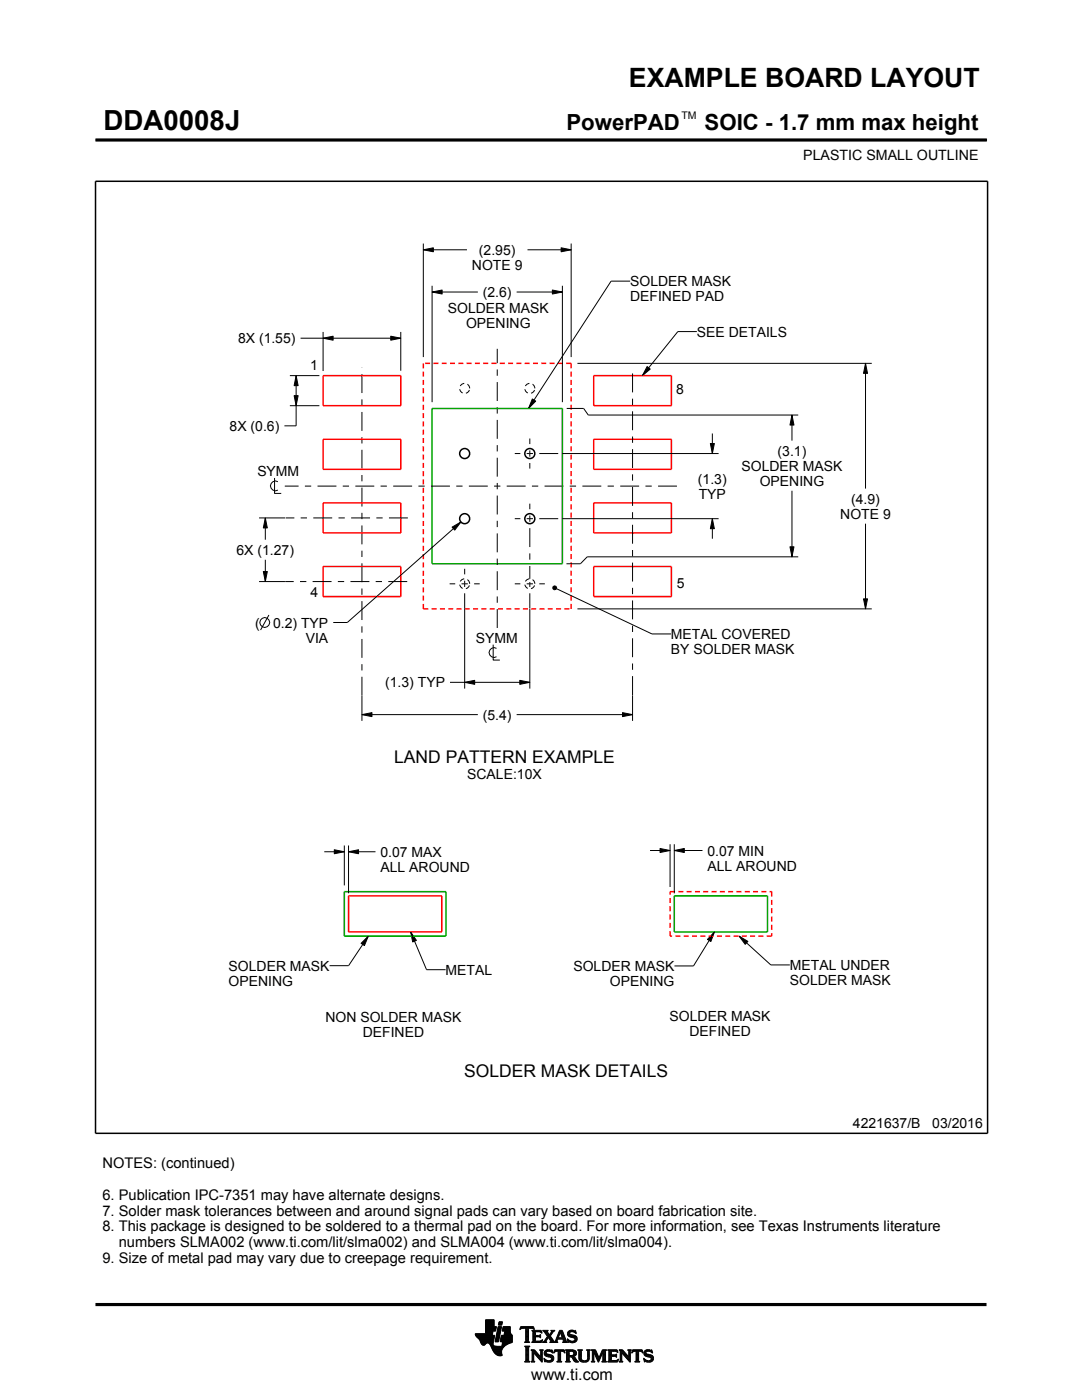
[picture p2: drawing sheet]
<svg xmlns="http://www.w3.org/2000/svg" width="216mm" height="279mm" viewBox="0 0 216 279" stroke-linecap="round" stroke-linejoin="round" font-family="sans-serif">
<g fill="#000">
<path d="M84.5 49.9l2-.4v.8zM86.2 58.3l2-.4v.8zM110.2 57.9l2 .4-2 .4zM112 49.5l2 .4-2 .4zM59.1 75l.4 2h-.8zM64.5 67.5l2-.4v.8zM78 67.1l2 .4-2 .4zM129.1 73.2l.6 .5-1.5 1.3zM172.7 72.5l.4 2h-.8zM58.7 79h.8l-.4 2zM106.2 79.6l.7 .5-1.4 1.4zM141.7 88.5h.8l-.4 2z"/>
<path d="M158 82.8l.4 2h-.8zM52.9 103.4l.4 2h-.8zM52.5 114.1h.8l-.4 2zM90.2 105.2l1.8-1-1.3 1.6zM110.3 117.1l.3-.2 .3 .1 .2 .3-.2 .3-.3 .1-.3-.2zM142.1 103.5l.4 2h-.8zM157.6 109.1h.8l-.4 2zM92.7 136.2l2-.4v.8zM103.7 135.8l2 .4-2 .4zM172.3 119.5h.8l-.4 2zM72.2 142.6l2-.4v.8zM124.2 142.2l2 .4-2 .4z"/>
<path d="M66.7 169.6l2 .4-2 .4zM69.5 170l2-.4v.8zM131.7 169.3l2 .4-2 .4zM134.5 169.7l2-.4v.8zM72 188.3l1.5-1.5-.8 1.9zM81.9 186l1.2 1.7-.8 .3zM142.6 186l-.8 1.9-.6-.4zM147.5 186.8l1.7 1.1-.5 .6z"/>
</g>
<g fill="none" stroke="#000" stroke-width=".2">
<path d="M19.1 27.9h177.7M196.8 27.7v.5M84.5 49.9l2-.4v.8zM84.5 48.6v22.7M84.5 49.9h8.7M86.2 58.3l2-.4v.8zM86.2 57v23.3M86.2 58.3h9.1M103.1 58.3h9.1M105.3 49.9h8.7M110.2 57.9l2 .4-2 .4zM112 49.5l2 .4-2 .4z"/>
<path d="M112.2 57v23.3M114 48.6v22.7M125.7 56.1h-3.8l-16.4 25.4M57.8 75h5.9M58.7 79h.8l-.4 2zM59.1 75l.4 2h-.8zM59.1 75v10h-2.3M60 67.5h20M64.5 67.5l2-.4v.8zM64.5 66.2v7.8M78 67.1l2 .4-2 .4zM80 66.2v7.8"/>
<path d="M106.2 79.6l.7 .5-1.4 1.4zM115.2 72.5h58.8M129.1 73.2l.6 .5-1.5 1.3zM139.1 66.2h-3.8l-7.1 8.8M172.7 72.5l.4 2h-.8zM172.7 72.5v25M54.8 95.4v3.1h1.3M55.5 96.1a.98 .98 0 0 0-1.5 .9 .98 .98 0 0 0 1.5 .8M57.8 81h5.9M112.2 90.5h31.2M113.1 81.5h3.4l.9 1.3h41.9M141.7 88.5h.8l-.4 2z"/>
<path d="M142.1 86.5v4M158 82.8l.4 2h-.8zM158 82.8v5.1M158 97.9v13.2M51.7 116.1h5.2M51.7 103.4h5.2M52.5 114.1h.8l-.4 2zM52.9 103.4l.4 2h-.8zM52.9 103.4v4.3M52.9 111.7v4.4M90.2 105.2l1.8-1-1.3 1.6zM92 104.2l-22.7 20h-2.8"/>
<path d="M110.3 117.1l.3-.2 .3 .1 .2 .3-.2 .3-.3 .1-.3-.2zM111 117.5l19.1 9h3.8M112.2 103.5h31.2M142.1 103.5l.4 2h-.8zM142.1 103.5v4M157.6 109.1h.8l-.4 2zM159.3 111.1h-42.1l-1.4 1.4h-2.8M172.3 119.5h.8l-.4 2zM172.7 104.5v17M53.7 122.7l-1.7 3M72.2 138.9v5M89.8 136.2h15.9"/>
<path d="M92.7 136.2l2-.4v.8zM92.7 121.5v15.9M98.4 128.6v3.1h1.3M99.1 129.4a.98 .98 0 0 0-1.5 .8 .98 .98 0 0 0 1.5 .9M103.7 135.8l2 .4-2 .4zM105.7 121.5v15.9M115.2 121.5h58.8M126.2 138.8v5.1M72.2 142.6l2-.4v.8zM72.2 142.6h23.1M103.1 142.6h23.1M124.2 142.2l2 .4-2 .4z"/>
<path d="M64.7 170h4M66.7 169.6l2 .4-2 .4zM68.7 168.7v8M69.5 170l2-.4v.8zM69.5 168.7v9.6M69.5 170h5.4M129.7 169.7h4M131.7 169.3l2 .4-2 .4zM133.7 168.5v8.5M134.5 169.7l2-.4v.8zM134.5 168.5v9.8M134.5 169.7h5.7"/>
<path d="M72 188.3l1.5-1.5-.8 1.9zM73.5 186.8l-3.9 5.9h-3.8M81.9 186l1.2 1.7-.8 .3zM81.9 186l3.2 7.5h3.8M142.6 186l-.8 1.9-.6-.4zM142.6 186l-4.2 6.8h-3.8M147.5 186.8l1.7 1.1-.5 .6zM147.5 186.8l6.3 5.8h3.8M94.8 266.2h3.5M94.8 266.3h3.5M94.9 266.4h3.3M94.9 266.5h3.8l-.2 1.2"/>
<path d="M94.9 266.5h3.8M95 266.6h3.7M95 266.7h3.7M95.1 266.8h3.6M95.2 266.9h3.4M95.3 267h3.3M95.4 267.1h3.2M95.5 267.2h3.1M95.6 267.3h3M95.7 267.4h2.8M95.7 267.5h2.8M95.7 267.5l.4 .7 .3 .3 .3-.1 .5-.4 .4 .1 .8 1.5"/>
<path d="M95.8 267.6h2.7M95.8 267.7h2.7M95.9 267.8h2.6M95.9 267.9h2.5M95.9 268h2.5M96 268h1.1M96 268.1h1M96.1 268.2h.8M96.1 268.3h.7M96.2 268.4h.6M96.3 268.4h.4M96.9 266.1h1.4"/>
<path d="M96.9 266h1.4M96.9 265.9h1.4M96.9 265.8h1.5M96.9 265.7h1.5M96.9 264.7l2.2 .1-.2 .9h-.5l-.2 .8M96.9 265.6h2M96.9 265.5h2M96.9 265.4h2M96.9 265.3h2.1M96.9 265.2h2.1M96.9 265.1h2.1M96.9 265h2.1"/>
<path d="M96.9 264.9h2.1M96.9 264.8h2.2M96.9 264.6h1.7M96.9 264.5h1.7M96.9 264.4h1.7M96.9 264.3h1.7M96.9 264.2h1.7M96.9 264.1h1.7M96.9 264h1.7M96.9 263.9h1.7M96.9 263.8h1.7M96.9 263.7h1.7"/>
<path d="M96.9 263.6h1.7M96.9 263.5h1.7M96.9 263.4h1.7M97.5 268h.9M97.6 268.1h.8M97.7 268.2h.7M97.7 268.3h.7M97.8 268.4h.6M97.9 268.5h.6M97.9 268.6h.7M98 268.7h1.1M98 268.8h2.6"/>
<path d="M98 268.8h2.5M98.1 268.9h2.3M98.1 269h2.3M98.1 269.1h2.2M98.2 269.2h2.1M98.2 269.2h2M98.2 269.3h2M98.3 269.4h1.9M98.3 269.5h1.8M98.4 269.6h1.7M98.4 269.6l.6 .7 .6 .3 .6-.1-.1-.7M98.4 268v.4l.3 .2 2 .1"/>
<path d="M98.5 269.7h1.6M98.5 267.7l-.1 .3M98.5 269.8h1.6M98.6 269.9h1.5M98.6 264.8v-1.4h-1.7v2.8h-2.1l.2 .5 .7 .8M98.6 270h1.5M98.7 270h1.4M98.8 270.1h1.3M98.8 267.7h.7M98.8 267.6h.7M98.8 267.5h.7M98.9 270.2h1.2"/>
<path d="M98.9 267.4h.7M98.9 267.3h.7M98.9 267.2h.7M98.9 267.1h.7M98.9 267h.7M98.9 270.3h1.3M99 266.9h.6M99 266.9h.7M99 266.8h.7M99 266.7h.7M99 266.6h.7M99 266.5h.7"/>
<path d="M99.1 270.4h1.1M99.1 266.4h.7M99.1 266.3h.7M99.1 266.2h.7M99.1 266.1h.7M99.1 266h.7M99.2 265.9h.7M99.2 265.8h.7M99.2 270.4h1M99.2 265.7h.7M99.2 265.6h.7M99.2 265.5h.7"/>
<path d="M99.3 265.4h.6M99.3 265.4h.7M99.3 265.3h.7M99.3 265.2h.7M99.3 265.1h.7M99.3 265h.7M99.4 270.5h.8M99.4 264.9h.7M99.4 264.8h.7M99.4 264.8h.7l-.6 3h-.7zM99.5 264.4h.6M99.5 264.3h.7"/>
<path d="M99.5 264.2h.7M99.5 264.1h.7M99.5 264h.7M99.5 263.9h.7M99.6 263.8h.7M99.6 263.8h.7l-.2 .7h-.7zM99.8 270.6h.1M99.8 267.7h2.4M99.8 267.6h2.4M99.8 267.5h2.4M99.9 267.4h2.3M99.9 267.3h2.3"/>
<path d="M99.9 267.2h2.3M99.9 267.1h2.3M99.9 267h2.3M99.9 266.9h2.3M100 266.9h2.2M100 266.8h2.2M100 266.7h2.2M100 266.6h2.2M100 266.5h2.2M100.1 268.6h.7M100.2 268.5h.7M100.2 268.4h.8"/>
<path d="M100.2 268.4h.9M100.2 268.3h1M100.2 268.2h1.2M100.2 265.6h1.6M100.2 268.1h1.4M100.2 265.5h1.6M100.2 268h1.6M100.3 265.4h1.5M100.3 268h1.7M100.3 267.9h1.9M100.3 265.3h1.5M100.3 267.8h1.9"/>
<path d="M100.3 265.2h1.5M100.3 265.1h1.5M100.3 265h1.5M100.4 264.9h1.4M100.4 264.8h1.4M100.6 266.5l.1-.8h-.5l.2-.9h1.4l.1 1.1 .3 .6v1.4l-1.3 .6M100.6 266.4h1.5M100.6 266.3h1.4M100.6 266.2h1.4M100.6 266.1h1.3M100.7 266h1.2M100.7 265.9h1.2"/>
<path d="M100.7 265.8h1.1M100.7 265.7h1.1M100.9 268.5l-.6 .6-.2 .7M102.2 266.5h-2.2l-.2 1.1 .1 .2h.4l-.2 .9M103.7 265.3h.1M103.8 265.2h.2M103.8 265h2.8M103.8 264.9h2.7M103.9 264.8h2.6M104.7 267.8h1M104.7 271.8h1.1M104.7 268.7h1"/>
<path d="M104.8 267.7h.7M104.8 271.7h.8M104.9 265.2h.6M104.9 268.9h.6M104.9 267.6h.6M104.9 267.5v-2.3l-.7-.1-.4 .3 .1-.6h2.6l.1 .6-.4-.3-.7 .1v2.3M104.9 267.5l-.2 .3M104.9 267.5h.6M104.9 267.4h.6M104.9 267.3h.6M104.9 267.2h.6M104.9 267.1h.6"/>
<path d="M104.9 267h.6M104.9 266.8h.6M104.9 266.7h.6M104.9 266.6h.6M104.9 266.5h.6M104.9 266.4h.6M104.9 266.3h.6M104.9 266.2h.6M104.9 266.1h.6M104.9 265.9h.6M104.9 265.8h.6M104.9 265.7h.6"/>
<path d="M104.9 265.6h.6M104.9 265.5h.6M104.9 265.4h.6M104.9 265.3h.6M104.9 271.5h.6M104.9 269h.6M104.9 271.4h.6M104.9 271.4v-2.4l-.2-.4h1.1l-.3 .4v2.4M104.9 271.4l-.2 .4h1.1l-.3-.4M104.9 271.3h.6M104.9 271.2h.6M104.9 271.1h.6"/>
<path d="M104.9 271h.6M104.9 270.9h.6M104.9 270.8h.6M104.9 270.6h.6M104.9 270.5h.6M104.9 270.4h.6M104.9 270.3h.6M104.9 270.2h.6M104.9 270.1h.6M104.9 270h.6M104.9 269.9h.6M104.9 269.8h.6"/>
<path d="M104.9 269.6h.6M104.9 269.5h.6M104.9 269.4h.6M104.9 269.3h.6M104.9 269.2h.6M104.9 269.1h.6M105.5 267.5l.2 .3M105.7 267.8h-1M105.9 271.8h.8M105.9 269.4h.8M106.1 269.5h.7M106.1 267.8h2"/>
<path d="M106.1 271.7h.5M106.2 269.6h.7M106.2 271.5h.3M106.2 265.6h1.8M106.2 269.8h.8M106.2 271.4h.3M106.2 269.8l-.3-.4h.8l1.2 1.4M106.2 271.4l-.3 .4h.8l-.2-.4M106.2 271.3h.3M106.2 271.2h.3M106.2 271.1h.3M106.2 271h.3"/>
<path d="M106.2 270.9h.3M106.2 270.8h.3M106.2 270.6h.3M106.2 270.5h.3M106.2 270.4h.3M106.2 270.3h.3M106.2 270.2h.3M106.2 270.1h.3M106.2 270h1M106.2 269.9h.9M106.2 269.8v1.6M106.3 267.7h1.8"/>
<path d="M106.3 265.7h1.8M106.3 267.6h.6M106.3 265.8h.6M106.3 267.5l-.2 .3M106.3 267.5h.5M106.3 267.4h.5M106.3 267.3h.5M106.3 267.2h.5M106.3 267.1h.5M106.3 267h.5M106.3 266.8h.5M106.3 266.7h1.6"/>
<path d="M106.3 266.6h1.6M106.3 266.5h.5M106.3 266.4h.5M106.3 266.3h.5M106.3 266.2h.5M106.3 266.1h.5M106.3 265.9h.5M106.4 265.2h.2M106.5 270h.1M106.5 270v1.4M106.5 265.3h.1M106.6 270.1h.7"/>
<path d="M106.7 270.2h.7M106.8 270.3h.7M106.8 265.9l.1-.1h.7l.6 .2-.2-.5h-1.9l.2 .3v1.7M106.8 265.9v.6h.8l.3-.2v.7l-.3-.2h-.8l.1 .8h.9l.5-.2M106.9 270.4h.7M107 270.5h.7M107.1 270.6h.7M107.2 270.8h1M107.3 270.9h.9M107.4 271h.8M107.5 271.1h.7M107.6 271.2h.6"/>
<path d="M107.6 266.5h.3M107.7 271.3h.5M107.7 269.4h.7M107.7 266.8h.2M107.7 267.6h.5M107.8 266.4h.1M107.8 271.4h.4M107.8 267h.1M107.8 265.8h.3M107.8 269.5h.5M107.9 271.5h.3M107.9 269.6h.3"/>
<path d="M107.9 269.8h.3M107.9 270.6h.3M107.9 270.5h.3M107.9 270.4h.3M107.9 270.3h.3M107.9 270.2h.3M107.9 270.1h.3M107.9 270h.3M107.9 269.9h.3M107.9 269.8v1M108 271.7h.2M108 265.9h.1"/>
<path d="M108 267.5h.2M108.1 271.8h.1M108.1 266.1h.1M108.2 267.4h.1M108.2 269.8l.2-.4h-.7l.2 .4M108.2 269.8v2.1l-1.7-1.9M108.2 267.8h.9M108.3 267.4l-.2 .5-2-.1M108.3 265.6h1M108.5 267.7h.5M108.5 271.1l.2 .7 .2-.1 .6 .2 .7-.2 .3-.6M108.5 271.1h.1"/>
<path d="M108.5 265.7h.7M108.5 271.2h.2M108.6 271.3h.2M108.6 270.1l.2 .5 1.1 .3 .1 .3-.1 .3h-.5l-.9-.4M108.6 270.1h.4M108.6 270h.4M108.6 270.2h.6M108.6 267.6h.4M108.6 271.4h.4M108.6 269.9h.4M108.6 270.3h1M108.6 265.8h.7"/>
<path d="M108.6 271.5h.8M108.6 269.8h.5M108.7 271.7h1.5M108.7 270.4h1.3M108.7 267.5h.3M108.7 271.8h.1M108.7 265.9h.6M108.7 269.6h1.5M108.8 267.4h.3M108.8 270.5h1.5M108.8 266.1h.6M108.8 269.5h1.4"/>
<path d="M108.8 267.3h.4M108.9 266.2h.6M108.9 267.2h.4M108.9 266.3h.6M108.9 270.6h1.5M109 267.1h.3M109 270l.2 .2 1.1 .3 .2 .6M109 270l.1-.3h.4l.8 .3-.1-.6-.2 .1-.6-.1-.6 .2-.2 .5M109 266.4h1M109.1 271.8h.9M109.1 269.4h.7M109.1 267h.9"/>
<path d="M109.1 266.5h.8M109.1 267.8h-.9M109.2 266.8h.8M109.2 266.6h.6M109.2 266.7h.7M109.2 266.7l-.6 1-.4 .1M109.3 270.8h1.1M109.5 267.1h.6M109.6 267.2h.6M109.7 271.5h.7M109.7 267.3h.6M109.7 267.8l.2-.1-.5-.8-.4 .8 .1 .1"/>
<path d="M109.7 267.8h1.6M109.7 266.3h.4M109.7 267.4h.6M109.8 270.9h.7M109.8 266.2h.3M109.8 266.6l.9 1.2 1-2.3h.5l.8 2.1 .3 .2M109.8 267.5h.6M109.9 266.1h.3M109.9 269.8h.4M109.9 267.6h.6M109.9 267.7h.7M109.9 271.4h.5"/>
<path d="M109.9 265.9h.4M110 271h.5M110 265.6h.7M110 265.9l.1-.2-.2-.2h.8l-.9 1.1M110 265.9l-.4 .5-.4-.6 .2-.3h-1.1l.9 1.2M110 271.3h.5M110 265.8h.4M110 271.1h.5M110 271.2h.5M110.1 269.4h.1M110.1 265.7h.4M110.1 269.9h.2"/>
<path d="M110.2 270h.1M110.5 270h.1M110.5 269.9h.2M110.5 269.8h.3M110.6 269.6h2.1M110.6 269.5h2M110.6 269.4h2M110.7 267.7h.5M110.8 267.6h.4M110.9 267.5h.3M110.9 267.4h.3M111 267.3h.3"/>
<path d="M111 267.2h1.8M111 267.1h1.8M111.1 267h.3M111.1 271.8h1M111.1 266.8h.4M111.2 266.7h.3M111.2 267.5v.3h.1M111.2 267.5l.1-.2h1l.1 .2M111.2 266.6h.3M111.3 266.5h.3M111.3 271.7h.6M111.3 266.4h.3"/>
<path d="M111.3 271.5h.6M111.3 267.8h-1.6M111.3 269.8h.6M111.4 266.3h.3M111.4 271.4h.5M111.4 270.1h.5M111.4 270h.5M111.4 269.9h.5M111.4 270.5h.5M111.4 270.4h.5M111.4 270.3h.5M111.4 270.2h.5"/>
<path d="M111.4 271.1h.5M111.4 271h.5M111.4 270.9h.5M111.4 270.8h.5M111.4 270.6h.5M111.4 271.4l-.1-1.7h-.4l-.4 .4 .2-.7h1.9l.1 .7-.4-.4h-.4v1.7M111.4 271.4l-.3 .4h1l-.2-.4M111.4 271.3h.5M111.4 271.2h.5M111.4 266.2h.3M111.4 266.1h.4M111.5 265.9h.9"/>
<path d="M111.5 265.8h.8M111.6 265.7h.7M111.6 265.6h.6M111.8 265.9l.4 1.1h-.8zM111.9 266.1h.5M111.9 266.2h.5M111.9 266.3h.6M112 266.4h.5M112 266.5h.6M112.1 266.6h.5M112.1 266.7h.6M112.1 266.8h.6"/>
<path d="M112.2 267h.5M112.2 267.8h1.1M112.3 267.3h.6M112.3 267.4h.6M112.4 267.5h.6M112.4 267.5v.3h-.2M112.4 269.8h.3M112.4 267.6h.6M112.4 267.7h.7M112.6 269.9h.1M112.6 270h.2M112.8 271.8h1"/>
<path d="M112.8 269.4h1.6M113 269.5h1.7M113 271.7h.7M113 269.6h1.9M113 271.5h.6M113 269.8h.6M113 271.4h.6M113 271.4l-.2 .4h1l-.2-.4M113 271.3h.6M113 271.2h.6M113 271.1h.6M113 271h.6"/>
<path d="M113 270.9h.6M113 270.8h1.5M113 270.6h1.6M113 270.5h1.8M113 270.4h.6M113 270.3h.6M113 270.2h.6M113 270.1h.6M113 270h.6M113 269.9h.6M113 269.8v1.6M113 269.8l-.2-.4h1.5l.6 .2 .1 .5"/>
<path d="M113.2 267.3h.2M113.2 267.4h.3M113.2 266.2l.3 .5 1 .3 .2 .3M113.2 266.2h.5M113.2 266.3h.6M113.2 266.1h.5M113.3 267.5h.3M113.3 267.8h-1.1M113.3 266.4h.9M113.3 265.9h.4M113.3 267.6h.6M113.3 266.5h1.3"/>
<path d="M113.3 267.7h1.6M113.3 265.8h.5M113.3 267.8h.2M113.4 266.6h1.5M113.4 265.7h1.5M113.5 266.7h1.5M113.5 265.6h1.4M113.6 269.9l.1-.2h.5l.3 .4M113.6 269.9v.6M113.7 267.8h1.1M113.8 266.8h1.3M113.8 265.5h.6"/>
<path d="M114 268h.4M114.1 270.9h.6M114.2 271h.6M114.2 271.1h.7M114.3 271.2h.6M114.3 267h.8M114.3 269.8h.7M114.3 270.4h.6M114.4 271.3h.6M114.4 271.3l.4 .5h.7M114.4 271.3l-.3-.4-.5-.1v.6M114.4 270.7l1.1 1.1"/>
<path d="M114.4 270.7h.1M114.4 271.4h.7M114.4 269.9h.6M114.4 270.3h.6M114.5 267.6h.5M114.5 270.2h.5M114.5 270h.5M114.5 265.8h.4M114.5 270.1h.5M114.5 270.1l-.2 .3-.3 .1M114.5 271.5h.7M114.6 271.7h.7"/>
<path d="M114.6 267.1h.6M114.6 267.5h.5M114.7 267.2h.5M114.7 267.4h.5M114.7 265.9h.3M114.7 267.3h.5M114.7 271.8h.8M114.8 266.1h.2M114.9 266.2h.1M114.9 266.2l-.7-.4h-.4l-.1 .2 .1 .3 1.1 .4 .3 .5M114.9 266.2l-.1-.7-.2 .1-.5-.1-.6 .2-.3 .5M115 270.1l-.1 .4-.5 .2"/>
<path d="M115.2 267.2l-.3 .6-.7 .2-.6-.2-.2 .1-.2-.7 .9 .5 .4-.1 .2-.3M115.3 269.4h.9M115.4 269.5h.7M115.5 269.6h.5M115.5 269.8h.5M115.5 269.8v1.4l.4 .5 .6 .2 .6-.1 .4-.3 .1-.5M115.5 271h.5M115.5 270.9h.5M115.5 270.8h.5M115.5 270.6h.5M115.5 270.5h.5M115.5 270.4h.5"/>
<path d="M115.5 270.3h.5M115.5 270.2h.5M115.5 270.1h.5M115.5 270h.5M115.5 269.9h.5M115.5 271.1h.5M115.5 271.2h.5M115.5 271.3h.6M115.6 271.4h.6M115.7 271.5h.8M115.8 271.7h1.5M116 271l.2 .4 .5 .2 .4-.2 .2-.4"/>
<path d="M116 269.8l.2-.4h-.9l.2 .4M116 269.8v1.2M116 271.8h1.1M116.8 271.5h.6M117 269.4h.8M117.1 271.4h.4M117.2 269.5h.5M117.2 271.3h.4M117.2 269.6h.4M117.2 271.2h.4M117.2 271.1h.4M117.3 269.8h.3"/>
<path d="M117.3 271h.3M117.3 270.9h.3M117.3 270.8h.3M117.3 270.6h.3M117.3 270.5h.3M117.3 270.4h.3M117.3 270.3h.3M117.3 270.2h.3M117.3 270.1h.3M117.3 270h.3M117.3 269.9h.3M117.6 269.8l.2-.4h-.8l.2 .3 .1 1.3"/>
<path d="M117.6 269.8v1.2M118 271.8h.7M118 269.4h.8M118.1 269.5h.8M118.1 271.7h.5M118.2 269.6h.7M118.2 271.5h.3M118.2 269.8h.8M118.2 271.4h.3M118.2 271.4l-.2 .4h.7l-.2-.4M118.2 271.3h.3M118.2 271.2h.3"/>
<path d="M118.2 271.1h.3M118.2 271h.3M118.2 270.9h.3M118.2 270.8h.3M118.2 270.6h.3M118.2 270.5h.3M118.2 270.4h.3M118.2 270.3h.3M118.2 270.2h.3M118.2 270.1h.3M118.2 270h.9M118.2 269.9h.8"/>
<path d="M118.2 269.8v1.6M118.6 270.1h.5M118.6 270.2h.6M118.7 270.3h.5M118.7 270.4h.6M118.8 270.5h.5M118.8 270.6h.6M118.9 270.8h.5M118.9 270.9h.6M119 271h.8M119 271.1h.8M119.1 271.2h.6"/>
<path d="M119.1 271.3h.6M119.2 271.4h.4M119.2 271.5h.4M119.3 271.7h.2M119.3 271.8h.2M119.6 270.9h.3M119.6 270.8h.3M119.7 270.6h.3M119.7 270.5h.3M119.8 270.4h.3M119.8 270.3h.3M119.9 270.2h.3"/>
<path d="M119.9 270.1h.3M120 270h.8M120 269.9h.8M120 269.8h.8M120.1 271.8h1M120.1 269.6h.7M120.1 269.5h.8M120.2 269.4h.9M120.2 271.7h.7M120.3 271.5h.5M120.3 271.4h.5M120.3 271.4l-.2 .4h1l-.3-.4"/>
<path d="M120.3 271.4v-1.5l-.9 2-.9-2v1.5M120.3 271.3h.5M120.3 271.2h.5M120.3 271.1h.5M120.3 271h.5M120.3 270.9h.5M120.3 270.8h.5M120.3 270.6h.5M120.3 270.5h.5M120.3 270.4h.5M120.3 270.3h.5M120.3 270.2h.5"/>
<path d="M120.3 270.1h.5M120.8 269.8l.3-.4h-.9l-.7 1.6-.7-1.6h-.8l.2 .4M120.8 269.8v1.6M121.2 271.8h2M121.2 269.4h1.9M121.4 269.5h1.8M121.4 271.7h1.9M121.5 269.6h1.7M121.5 271.5h1.8M121.5 269.8h.5M121.5 271.4h.5M121.5 269.9h.5"/>
<path d="M121.5 269.8v1.6M121.5 269.8l-.3-.4h1.9l.2 .6M121.5 270.3h.5M121.5 270.2h.5M121.5 270.1h.5M121.5 270h.5M121.5 270.9h.5M121.5 270.8h.5M121.5 270.6h1.5M121.5 270.5h1.5M121.5 270.4h1.5M121.5 271.3h.5"/>
<path d="M121.5 271.2h.5M121.5 271.1h.5M121.5 271h.5M122.6 270.4l.4-.2v.7l-.2-.2h-.8v.8h.2M122.9 270.8h.1M122.9 270.3h.1M123 269.8h.3M123.1 271.4h.3M123.2 269.9h.1M123.3 270h.1M123.3 270l-.4-.3h-.8l-.1 .7M123.3 271.3h.1"/>
<path d="M123.4 271.2h.1M123.4 271.2l-.3 .3h-.4M123.4 271.2l-.2 .6h-2l.3-.4M123.5 271.8h.8M123.5 269.4h.7M123.6 269.5h.7M123.7 271.7h.5M123.7 269.6h.7M123.7 271.5h.4M123.7 269.8h.8M123.7 271.4h.4M123.7 271.4l-.2 .4h.8l-.2-.4"/>
<path d="M123.7 271.3h.4M123.7 271.2h.4M123.7 271.1h.4M123.7 271h.4M123.7 270.9h.4M123.7 270.8h.4M123.7 270.6h.4M123.7 270.5h.4M123.7 270.4h.4M123.7 270.3h.4M123.7 270.2h.4M123.7 270.1h.4"/>
<path d="M123.7 270h1M123.7 269.9h.9M123.7 269.8v1.6M124.1 270v1.4M124.1 270h.1M124.2 270.1h.6M124.2 270.2h.7M124.3 270.3h.7M124.4 270.4h.7M124.5 270.5h.7M124.6 270.6h.7M124.7 270.8h1.1"/>
<path d="M124.8 270.9h1M124.9 271h.9M125 271.1h.8M125.1 271.2h.7M125.2 271.3h.6M125.2 269.4h.8M125.3 271.4h.5M125.4 269.5h.5M125.4 271.5h.4M125.4 269.6h.4M125.5 269.8h.3M125.5 269.8l-.1 1-1.2-1.4h-.7l.2 .4"/>
<path d="M125.5 269.9h.3M125.5 270.2h.3M125.5 270.1h.3M125.5 270h.3M125.5 270.4h.3M125.5 270.3h.3M125.5 270.6h.3M125.5 270.5h.3M125.5 271.7h.3M125.6 271.8h.2M125.8 269.8l.2-.4h-.8l.3 .4M125.8 269.8v2.1l-1.7-1.9"/>
<path d="M126 270h.1M126.1 269.9h.1M126.1 269.8h.3M126.1 269.6h2.1M126.2 269.5h2M126.2 269.4h2M126.6 271.8h1.1M126.9 271.7h.6M126.9 271.5h.5M126.9 269.8h.5M126.9 271.4h.5M126.9 270.1h.5"/>
<path d="M126.9 270h.5M126.9 269.9h.5M126.9 270.5h.5M126.9 270.4h.5M126.9 270.3h.5M126.9 270.2h.5M126.9 271.1h.5M126.9 271h.5M126.9 270.9h.5M126.9 270.8h.5M126.9 270.6h.5M126.9 271.4v-1.7h-.5l-.3 .4 .1-.7h1.9l.2 .7-.4-.4h-.5v1.7"/>
<path d="M126.9 271.4l-.3 .4h1.1l-.3-.4M126.9 271.3h.5M126.9 271.2h.5M128 269.8h.3M128.1 269.9h.2M128.2 270h.1M128.4 271.1l.2 .7 .2-.1 .6 .2 .7-.2 .3-.6M128.4 271.1h.1M128.4 271.2h.2M128.5 271.3h.2M128.5 270.1l.1 .4 .5 .3M128.5 270.1h.4"/>
<path d="M128.5 270h.4M128.5 270.2h.6M128.5 271.4h.4M128.5 269.9h.4M128.5 270.3h1M128.5 271.5h.8M128.5 269.8h.5M128.6 271.7h1.5M128.6 270.4h1.3M128.6 271.8h.1M128.6 269.6h1.5M128.7 270.5h1.5"/>
<path d="M128.7 269.5h1.4M128.8 270.6h1.5M128.9 270l.1-.3h.4l.8 .3-.1-.6-.2 .1-.6-.1-.6 .2-.2 .5M128.9 270l.2 .2 1.1 .3 .2 .6M128.9 271.8h1M129 269.4h.7M129.1 270.8l.7 .2 .1 .4-.7 .1-.8-.4M129.2 270.8h1.1M129.6 271.5h.7M129.6 270.9h.8M129.8 269.8h.4M129.8 271.4h.5"/>
<path d="M129.9 271h.5M129.9 271.3h.5M129.9 271.1h.5M129.9 271.2h.5M129.9 269.4h.2M130 269.9h.2M130.1 270h.1"/>
<circle cx="52.8" cy="124.2" r=".98"/>
</g>
<g fill="none" stroke="#000" stroke-width=".3">
<path d="M19.1 36.2h178v190h-178z"/>
<circle cx="92.7" cy="90.5" r="1"/>
<circle cx="105.7" cy="90.5" r="1"/>
<circle cx="92.7" cy="103.5" r="1"/>
<circle cx="105.7" cy="103.5" r="1"/>
</g>
<path d="M19 27.9h177.8M19 260.3h177.8" fill="none" stroke="#000" stroke-width=".63" stroke-linecap="butt"/>
<path d="M64.5 75h15.5v6h-15.5zM118.5 75h15.5v6h-15.5zM64.5 87.7h15.5v6h-15.5zM118.5 87.7h15.5v6h-15.5zM64.5 100.4h15.5v6h-15.5zM64.5 113.1h15.5v6h-15.5zM118.5 113.1h15.5v6h-15.5zM118.5 100.4h15.5v6h-15.5zM69.5 178.8h18.6v7.2h-18.6z" fill="none" stroke="#f00" stroke-width=".3"/>
<path d="M81.3 116.1h-24.4M81.4 103.4h-24.4M72.2 138.8v-65.4M126.2 138.7v-65.2" fill="none" stroke="#000" stroke-width=".2" stroke-dasharray="1.3 1.3 3.8 1.3" stroke-dashoffset="2.5" stroke-linecap="butt"/>
<path d="M84.5 72.5v49M114 72.5h-29.5M84.5 121.5h29.5M114 121.5v-49M133.7 177.9h20.3M154 177.9v8.9M133.7 186.8v-8.9M154 186.8h-20.3" fill="none" stroke="#f00" stroke-width=".3" stroke-dasharray="1 .7" stroke-linecap="butt"/>
<g fill="none" stroke="#000" stroke-width=".2" stroke-dasharray="1.3 1.3 3.8 1.3" stroke-dashoffset=".6" stroke-linecap="butt">
<path d="M99.2 97v28.6M99.2 97v-27.4M99.2 97h-42.4M99.2 97h35.9M105.7 90.5v3M105.7 90.5v-3M105.7 90.5h-3M105.7 90.5h6.5M92.7 116.5h-3M92.7 116.5h3M92.7 116.5v5M92.7 116.5v-3"/>
<path d="M105.7 116.5h-3M105.7 116.5h3M105.7 103.5h-3M105.7 103.5h6.5M105.7 103.5v12M105.7 116.5v4.9M105.7 116.5v-.3M105.7 103.5v-3"/>
</g>
<path d="M86.2 81.5h26v31h-26zM68.7 177.9h20.3v8.9h-20.3zM134.5 178.8h18.6v7.2h-18.6z" fill="none" stroke="#00a600" stroke-width=".3"/>
<path d="M93.7 77.5a1 1 0 0 0-1.4-.9 1 1 0 0 0-.3 1.6 1 1 0 0 0 1.6-.3l.1-.4M106.7 77.5a1 1 0 0 0-1.4-.9 1 1 0 0 0-.3 1.6 1 1 0 0 0 1.6-.3l.1-.4M93.7 116.5a1 1 0 0 0-1.4-.9 1 1 0 0 0-.3 1.6 1 1 0 0 0 1.6-.3l.1-.4M106.7 116.5a1 1 0 0 0-1.4-.9 1 1 0 0 0-.3 1.6 1 1 0 0 0 1.6-.3l.1-.4" fill="none" stroke="#000" stroke-width=".2" stroke-dasharray="1 .7" stroke-linecap="butt"/>
<text font-size="5.5" x="20.6" y="26">DDA0008J</text>
<text font-size="5.3" x="125.5" y="17.4">EXAMPLE BOARD LAYOUT</text>
<g font-size="4.4">
<text x="113" y="26">PowerPAD</text>
<text x="140.6" y="26">SOIC - 1.7 mm max height</text>
</g>
<g font-size="3.5">
<text x="78.7" y="152.2">LAND PATTERN EXAMPLE</text>
<text x="92.6" y="214.9">SOLDER MASK DETAILS</text>
</g>
<text font-size="3.2" x="106" y="275.3">www.ti.com</text>
<g font-size="2.9">
<text x="20.5" y="233.2">NOTES: (continued)</text>
<text x="20.5" y="239.5">6. Publication IPC-7351 may have alternate designs.</text>
<text x="20.5" y="242.6">7. Solder mask tolerances between and around signal pads can vary based on board fabrication site.</text>
<text x="20.5" y="245.8">8. This package is designed to be soldered to a thermal pad on the board. For more information, see Texas Instruments literature</text>
<text x="23.7" y="248.9">numbers SLMA002 (www.ti.com/lit/slma002) and SLMA004 (www.ti.com/lit/slma004).</text>
<text x="20.5" y="252.1">9. Size of metal pad may vary due to creepage requirement.</text>
</g>
<g font-size="2.8">
<text x="160.3" y="32">PLASTIC SMALL OUTLINE</text>
<text x="94.2" y="53.9">NOTE 9</text>
<text x="95.6" y="50.9">(2.95)</text>
<text x="96.3" y="59.3">(2.6)</text>
<text x="125.7" y="57.1">SOLDER MASK</text>
<text x="89.4" y="62.4">SOLDER MASK</text>
<text x="93" y="65.4">OPENING</text>
<text x="125.7" y="60.1">DEFINED PAD</text>
<text x="47.5" y="68.5">8X (1.55)</text>
<text x="139.1" y="67.2">SEE DETAILS</text>
<text x="61.9" y="73.9">1</text>
<text x="134.9" y="78.6">8</text>
<text x="45.8" y="86">8X (0.6)</text>
<text x="51.3" y="95">SYMM</text>
<text x="148" y="93.9">SOLDER MASK</text>
<text x="155.2" y="90.9">(3.1)</text>
<text x="139.3" y="96.5">(1.3)</text>
<text x="139.4" y="99.5">TYP</text>
<text x="151.6" y="96.9">OPENING</text>
<text x="169.8" y="100.5">(4.9)</text>
<text x="167.7" y="103.5">NOTE 9</text>
<text x="47.2" y="110.7">6X (1.27)</text>
<text x="62" y="119.1">4</text>
<text x="135" y="117.3">5</text>
<text x="50.9" y="125.2">(</text>
<text x="54.5" y="125.2">0.2) TYP</text>
<text x="61" y="128.2">VIA</text>
<text x="95" y="128.2">SYMM</text>
<text x="133.9" y="127.5">METAL COVERED</text>
<text x="133.9" y="130.5">BY SOLDER MASK</text>
<text x="76.9" y="137.2">(1.3) TYP</text>
<text x="96.3" y="143.6">(5.4)</text>
<text x="93.2" y="155.4">SCALE:10X</text>
<text x="75.9" y="171">0.07 MAX</text>
<text x="75.9" y="174">ALL AROUND</text>
<text x="141.2" y="170.7">0.07 MIN</text>
<text x="141.2" y="173.7">ALL AROUND</text>
<text x="45.6" y="193.7">SOLDER MASK</text>
<text x="45.6" y="196.7">OPENING</text>
<text x="88.9" y="194.5">METAL</text>
<text x="114.4" y="193.8">SOLDER MASK</text>
<text x="121.7" y="196.8">OPENING</text>
<text x="157.6" y="193.6">METAL UNDER</text>
<text x="157.6" y="196.6">SOLDER MASK</text>
<text x="133.6" y="203.8">SOLDER MASK</text>
<text x="64.9" y="204">NON SOLDER MASK</text>
<text x="72.4" y="207">DEFINED</text>
<text x="137.6" y="206.8">DEFINED</text>
<text x="170.2" y="225.2">4221637/B</text>
<text x="186" y="225.2">03/2016</text>
</g>
<text font-size="2.1" x="136" y="23.8">TM</text>
</svg>
